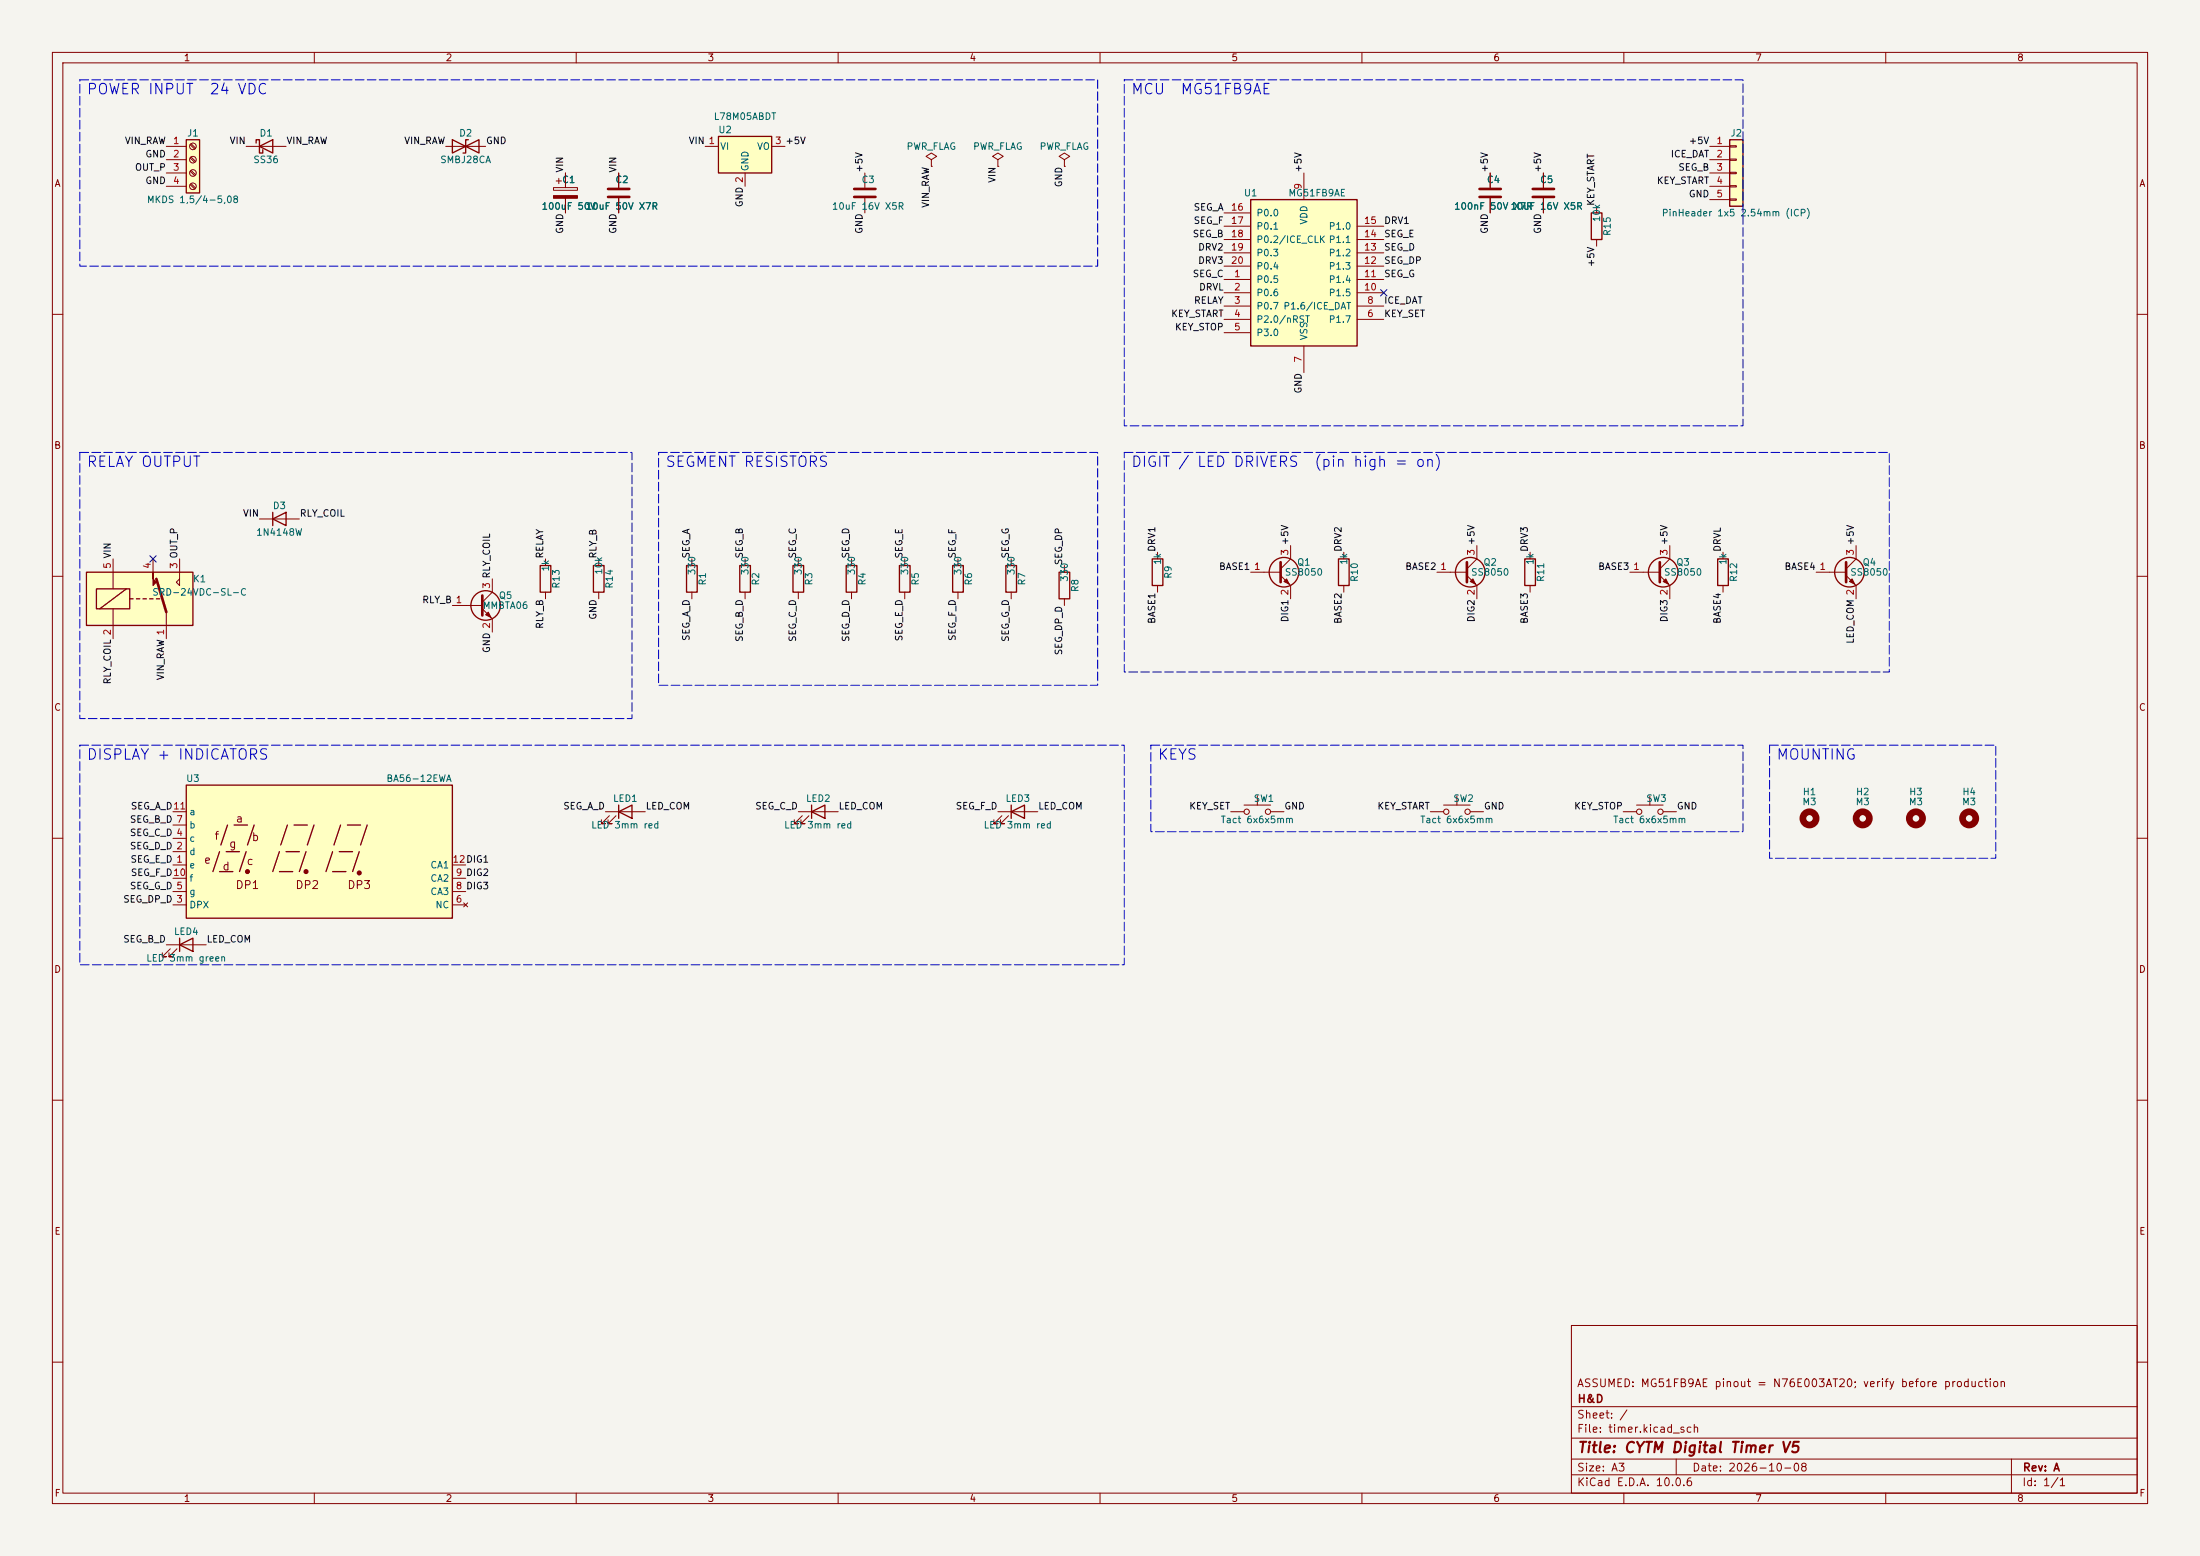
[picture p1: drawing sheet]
<svg xmlns="http://www.w3.org/2000/svg" width="420mm" height="297mm" viewBox="0 0 420 297" stroke-linecap="round" stroke-linejoin="round" font-family="sans-serif">
<path d="M0 0h420v297h-420z" fill="#f5f4ef" stroke="#f5f4ef" stroke-width=".19"/>
<g fill="none" stroke="#840000" stroke-width=".19">
<path d="M10 10h400v277h-400zM12 12h396v273h-396zM60 10v2M110 10v2M160 10v2M210 10v2M260 10v2M310 10v2M360 10v2M47 27.9h7.6M10 60h2M408 60h2"/>
<path d="M49.5 99.1h7.6M10 110h2M346.7 109.2h5.7M352.4 109.9l1.9 1.9v2.5M354.3 104.1v2.6l-1.9 1.9M408 110h2M10 160h2M408 160h2M10 210h2M408 210h2M300 253h108v32h-108zM10 260h2"/>
<path d="M300 278.5h108M300 274.5h108M300 268.5h108M320 278.5v3M384 278.5v6.5M408 260h2M60 285v2M110 285v2M160 285v2M210 285v2M260 285v2M300 281.5h108"/>
<path d="M310 285v2M360 285v2"/>
</g>
<circle cx="345.4" cy="156.2" r="1.27" fill="none" stroke="#840000" stroke-width="1.3"/>
<g fill="none" stroke="#840000" stroke-width=".25">
<path d="M48.9 27.3v-.6h.6v2.5h.7v-.6M49.5 27.9l2.6-1.2v2.5zM52.1 99.1l2.5-1.3v2.5zM52.1 97.8v2.5"/>
<circle cx="353.1" cy="109.2" r="2.82"/>
</g>
<path d="M352.4 107.3v3.8" fill="none" stroke="#840000" stroke-width=".51"/>
<path d="M353.1 111l.5-.5 .5 1z" fill="#840000" stroke="#840000" stroke-width=".19"/>
<path d="M16.5 109.2h20.3v10.2h-20.3z" fill="#ffffc2"/>
<g fill="none" stroke="#840000" stroke-width=".19">
<path d="M190.5 30.5l1-.7-1-.6-1 .6 1 .7v1.3M190.5 31.8h.1M203.2 30.5l1-.7-1-.6-1 .6 1 .7v1.3M203.2 31.8h.1M304.8 39.4v1.2M304.8 45.7v1.3M21.6 106.7v5.7M21.6 116.2v5.7M29.2 106.7v2.5M31.7 116.8v5.1M34.3 106.7v5.1l-.6-.7 .6-.6M86.4 115.6h5.7"/>
<path d="M92.1 116.2l1.9 1.9v2.6M94 110.5v2.5l-1.9 1.9M104.1 106.7v1.3M104.1 113v1.3M292.1 105.4v1.3M292.1 111.8v1.2"/>
</g>
<g fill="none" stroke="#840000" stroke-width=".25">
<path d="M303.8 40.6h2v5.1h-2zM16.5 109.2h20.3v10.2h-20.3zM18.4 112.4h6.4v3.8h-6.4zM24.1 112.4l-5.1 3.8M24.8 114.3h.6M26 114.3h.7M27.3 114.3h.6M28.6 114.3h.6M29.8 114.3h.7M103.1 108h2.1v5h-2.1zM291.1 106.7h2v5.1h-2z"/>
<circle cx="92.7" cy="115.6" r="2.82"/>
</g>
<path d="M29.8 110.5l1.9 6.3M92.1 113.7v3.8" fill="none" stroke="#840000" stroke-width=".51"/>
<g fill="#840000" stroke="#840000" stroke-width=".19">
<path d="M29.2 109.2v1.3l.6 .6-.6 .7z"/>
<path d="M92.7 117.3l.5-.5 .5 1.1z"/>
</g>
<path d="M238.8 38.1h20.3v27.9h-20.3z" fill="#ffffc2"/>
<g fill="none" stroke="#840000" stroke-width=".25">
<path d="M238.8 38.1h20.3v27.9h-20.3z"/>
<circle cx="317.5" cy="109.2" r="2.82"/>
</g>
<g fill="none" stroke="#840000" stroke-width=".19">
<path d="M248.9 33v5.1M233.7 53.3h5.1M233.7 55.9h5.1M233.7 58.4h5.1M233.7 50.8h5.1M233.7 48.3h5.1M233.7 45.7h5.1M233.7 43.2h5.1M233.7 40.6h5.1M259.1 53.3h5.1M259.1 55.9h5.1M259.1 58.4h5.1"/>
<path d="M259.1 50.8h5.1M259.1 48.3h5.1M259.1 45.7h5.1M259.1 43.2h5.1M233.7 61h5.1M233.7 63.5h5.1M248.9 66v5.1M259.1 61h5.1M311.1 109.2h5.8M316.9 109.9l1.9 1.9v2.5M318.8 104.1v2.6l-1.9 1.9"/>
</g>
<path d="M316.9 107.3v3.8" fill="none" stroke="#840000" stroke-width=".51"/>
<path d="M317.5 111l.5-.5 .5 1z" fill="#840000" stroke="#840000" stroke-width=".19"/>
<path d="M35.6 26.7h2.5v10.1h-2.5z" fill="#ffffc2"/>
<path d="M35.6 26.7h2.5v10.1h-2.5zM86.4 26.7v2.5l5-2.5v2.5zM89.4 26.7h-.5v2.5h-.5M327.9 106.7h2v5.1h-2zM34.3 179.1v2.5M34.3 180.3l2.5-1.2v2.5z" fill="none" stroke="#840000" stroke-width=".25"/>
<g fill="none" stroke="#840000" stroke-width=".19">
<path d="M31.7 27.9h3.9M31.7 30.5h3.9M31.7 33h3.9M31.7 35.6h3.9M36.3 27.6l.9 .8M36.3 30.1l.9 .9M36.3 32.7l.9 .8M36.3 35.2l.9 .9M36.5 27.4l.8 .9M36.5 30l.8 .8M36.5 32.5l.8 .9M36.5 35.1l.8 .8"/>
<path d="M85.1 27.9h7.6M118.1 33v2.8M118.1 37.8v2.8M165.1 33v2.8M165.1 37.8v2.8M284.5 33v2.8M284.5 37.8v2.8M328.9 105.4v1.3M328.9 111.8v1.2M31.7 180.3h7.7M32.5 181.1l-1.5 1.5h.7h-.7v-.7M33.8 181.1l-1.5 1.5h.7h-.7v-.7"/>
<circle cx="36.8" cy="27.9" r=".63"/>
<circle cx="36.8" cy="35.6" r=".63"/>
<circle cx="36.8" cy="33" r=".63"/>
<circle cx="36.8" cy="30.5" r=".63"/>
</g>
<path d="M116.1 36.1h4M116.1 37.6h4M163.1 36.1h4M163.1 37.6h4M282.4 36.1h4.1M282.4 37.6h4.1" fill="none" stroke="#840000" stroke-width=".51"/>
<g fill="none" stroke="#840000" stroke-width="1.3">
<circle cx="355.6" cy="156.2" r="1.27"/>
<circle cx="365.8" cy="156.2" r="1.27"/>
</g>
<path d="M137.2 26h10.1v7h-10.1z" fill="#ffffc2"/>
<path d="M137.2 26h10.1v7h-10.1z" fill="none" stroke="#840000" stroke-width=".25"/>
<g fill="none" stroke="#840000" stroke-width=".19">
<path d="M134.6 27.9h2.6M142.2 33v2.6M147.3 27.9h2.6M309.9 154.9h2.5M312.4 153.7h5.1M315 151.9v1.8M317.5 154.9h2.5"/>
<circle cx="312.9" cy="154.9" r=".51"/>
<circle cx="317" cy="154.9" r=".51"/>
</g>
<circle cx="375.9" cy="156.2" r="1.27" fill="none" stroke="#840000" stroke-width="1.3"/>
<path d="M330.2 26.7h2.5v12.7h-2.5z" fill="#ffffc2"/>
<path d="M330.2 26.7h2.5v12.7h-2.5z" fill="none" stroke="#840000" stroke-width=".25"/>
<path d="M294.6 33v2.8M294.6 37.8v2.8M326.4 27.9h3.8M326.4 30.5h3.8M326.4 33h3.8M326.4 35.6h3.8M326.4 38.1h3.8M330.2 27.8h1.3v.3h-1.3zM330.2 30.4h1.3v.2h-1.3zM330.2 32.9h1.3v.2h-1.3zM330.2 35.4h1.3v.3h-1.3zM330.2 38h1.3v.2h-1.3z" fill="none" stroke="#840000" stroke-width=".19"/>
<path d="M292.6 36.1h4.1M292.6 37.6h4.1" fill="none" stroke="#840000" stroke-width=".51"/>
<path d="M35.6 149.9h50.8v25.4h-50.8z" fill="#ffffc2"/>
<g fill="none" stroke="#840000" stroke-width=".25">
<path d="M113.3 108h2v5h-2zM131.1 108h2v5h-2zM141.2 108h2.1v5h-2.1zM151.4 108h2v5h-2zM161.5 108h2.1v5h-2.1zM171.7 108h2v5h-2zM181.9 108h2v5h-2zM192 108h2.1v5h-2.1zM202.2 109.2h2v5.1h-2zM220 106.7h2v5.1h-2zM255.5 106.7h2.1v5.1h-2.1zM35.6 149.9h50.8v25.4h-50.8z"/>
<path d="M43.4 157.5l-1.2 3.8M44.7 157.5h2.5M48.5 157.5l-1.3 3.8M54.9 157.5l-1.3 3.8M56.1 157.5h2.6M59.9 157.5l-1.2 3.8M65 157.5l-1.2 3.8M66.3 157.5h2.5M70.1 157.5l-1.3 3.8M118.1 154.9l2.5-1.2v2.5zM118.1 153.7v2.5M154.9 154.9l2.6-1.2v2.5z"/>
<path d="M154.9 153.7v2.5M193 154.9l2.6-1.2v2.5zM193 153.7v2.5M41.9 162.6l-1.3 3.8M41.9 166.4h2.5M43.2 162.6h2.5M47 162.6l-1.3 3.8M53.3 166.4h2.6M53.3 162.6l-1.2 3.8M54.6 162.6h2.5M58.4 162.6l-1.3 3.8M63.5 166.4h2.5"/>
<path d="M63.5 162.6l-1.3 3.8M64.8 162.6h2.5M68.6 162.6l-1.3 3.8"/>
<circle cx="245.1" cy="109.2" r="2.82"/>
<circle cx="280.7" cy="109.2" r="2.82"/>
</g>
<g fill="#840000" stroke="#840000" stroke-width=".25">
<circle cx="47.2" cy="166.4" r=".36"/>
<circle cx="58.4" cy="166.4" r=".36"/>
<circle cx="68.6" cy="166.6" r=".36"/>
</g>
<g fill="none" stroke="#840000" stroke-width=".19">
<path d="M105.7 35.8h4.5v.5h-4.5zM106.2 34.5h1M106.7 34v1.1M107.9 33v2.8M107.9 37.8v2.8M118.1 33v2.8M118.1 37.8v2.8M177.8 30.5l1-.7-1-.6-1 .6 1 .7v1.3M177.8 31.8h.1M284.5 33v2.8M284.5 37.8v2.8M294.6 33v2.8"/>
<path d="M294.6 37.8v2.8M114.3 106.7v1.3M114.3 113v1.3M132.1 106.7v1.3M132.1 113v1.3M142.2 106.7v1.3M142.2 113v1.3M152.4 106.7v1.3M152.4 113v1.3M162.6 106.7v1.3M162.6 113v1.3M172.7 106.7v1.3"/>
<path d="M172.7 113v1.3M182.9 106.7v1.3M182.9 113v1.3M193 106.7v1.3M193 113v1.3M203.2 108v1.2M203.2 114.3v1.3M221 105.4v1.3M221 111.8v1.2M238.8 109.2h5.7M244.5 109.9l1.9 1.9v2.5M246.4 104.1v2.6l-1.9 1.9"/>
<path d="M256.5 105.4v1.3M256.5 111.8v1.2M274.3 109.2h5.7M280 109.9l1.9 1.9v2.5M281.9 104.1v2.6l-1.9 1.9M33 157.5h2.6M33 154.9h2.6M115.6 154.9h7.6M116.3 155.7l-1.5 1.5h.8h-.8v-.7M117.6 155.7l-1.5 1.5h.7h-.7v-.7M152.4 154.9h7.6M153.2 155.7l-1.6 1.5h.8h-.8v-.7"/>
<path d="M154.4 155.7l-1.5 1.5h.8h-.8v-.7M190.5 154.9h7.6M191.3 155.7l-1.6 1.5h.8h-.8v-.7M192.5 155.7l-1.5 1.5h.8h-.8v-.7M234.9 154.9h2.6M237.5 153.7h5.1M240 151.9v1.8M242.6 154.9h2.5M273 154.9h2.6M275.6 153.7h5.1M278.1 151.9v1.8M280.7 154.9h2.5"/>
<path d="M33 165.1h2.6M33 162.6h2.6M33 172.7h2.6M33 160h2.6M33 170.2h2.6M33 167.6h2.6M86.4 165.1h2.5M86.4 172.7h2.5M86.4 170.2h2.5M86.4 167.6h2.5M88.5 172.3l.8 .8M89.3 172.3l-.8 .8"/>
<circle cx="238" cy="154.9" r=".51"/>
<circle cx="242.1" cy="154.9" r=".51"/>
<circle cx="276.1" cy="154.9" r=".51"/>
<circle cx="280.2" cy="154.9" r=".51"/>
</g>
<g fill="#840000" stroke="#840000" stroke-width=".19">
<path d="M105.7 37.3h4.5v.5h-4.5z"/>
<path d="M280.7 111l.5-.5 .5 1z"/>
<path d="M245.6 110.5l.5 1-1-.5z"/>
</g>
<path d="M244.5 107.3v3.8M280 107.3v3.8" fill="none" stroke="#840000" stroke-width=".51"/>
<path d="M263.6 55.3l1.2 1.2M264.8 55.3l-1.2 1.2M28.6 106.1l1.2 1.2M29.8 106.1l-1.2 1.2" fill="none" stroke="#000084" stroke-width=".19"/>
<path d="M15.2 15.2h194.3v35.6h-194.3zM214.6 15.2h118.1v66.1h-118.1zM15.2 86.4h105.4v50.8h-105.4zM125.7 86.4h83.8v44.4h-83.8zM214.6 86.4h146.1v41.9h-146.1zM15.2 142.2h199.4v42h-199.4zM219.7 142.2h113v16.6h-113zM337.8 142.2h43.2v21.6h-43.2z" fill="none" stroke="#0000c2" stroke-width=".19" stroke-dasharray="1.7 .6"/>
<g font-size="2" fill="#0000c2">
<text x="16.4" y="18.5">POWER INPUT</text>
<text x="39.8" y="18.5">24 VDC</text>
<text x="215.8" y="18.5">MCU</text>
<text x="225.2" y="18.5">MG51FB9AE</text>
<text x="16.4" y="89.6">RELAY OUTPUT</text>
<text x="126.9" y="89.6">SEGMENT RESISTORS</text>
<text x="215.8" y="89.6">DIGIT / LED DRIVERS</text>
<text x="250.8" y="89.6">(pin high = on)</text>
<text x="16.4" y="145.5">DISPLAY + INDICATORS</text>
<text x="220.9" y="145.5">KEYS</text>
<text x="339" y="145.5">MOUNTING</text>
</g>
<text font-size="2" fill="#840000" x="301" y="277.8">Title: CYTM Digital Timer V5</text>
<g font-size="1.5" fill="#840000">
<text x="40.8" y="160.7">f</text>
<text x="44.9" y="157.4">a</text>
<text x="47.9" y="160.9">b</text>
<text x="38.8" y="165.2">e</text>
<text x="42.3" y="166.5">d</text>
<text x="43.6" y="162.2">g</text>
<text x="46.9" y="165.5">c</text>
<text x="44.8" y="170.1">DP1</text>
<text x="56.3" y="170.1">DP2</text>
<text x="66.2" y="170.1">DP3</text>
<text x="300.9" y="265.1">ASSUMED: MG51FB9AE pinout = N76E003AT20; verify before production</text>
<text x="301" y="268.1">H&amp;D</text>
<text x="300.9" y="273.8">File: timer.kicad_sch</text>
<text x="300.9" y="271.1">Sheet: /</text>
<text x="300.9" y="281.2">Size: A3</text>
<text x="322.9" y="281.2">Date: 2026-10-08</text>
<text x="386" y="281.2">Rev: A</text>
<text x="300.9" y="284">KiCad E.D.A. 10.0.6</text>
<text x="385.9" y="284">Id: 1/1</text>
</g>
<g font-size="1.3" fill="#840000">
<text x="35" y="12">1</text>
<text x="85" y="12">2</text>
<text x="135" y="12">3</text>
<text x="185" y="12">4</text>
<text x="235" y="12">5</text>
<text x="285" y="12">6</text>
<text x="335" y="12">7</text>
<text x="385" y="12">8</text>
<text x="10.3" y="36">A</text>
<text x="408.3" y="36">A</text>
<text x="10.2" y="86">B</text>
<text x="408.2" y="86">B</text>
<text x="10.2" y="136">C</text>
<text x="408.2" y="136">C</text>
<text x="10.2" y="186">D</text>
<text x="408.2" y="186">D</text>
<text x="10.3" y="236">E</text>
<text x="408.3" y="236">E</text>
<text x="10.3" y="286">F</text>
<text x="35" y="287">1</text>
<text x="85" y="287">2</text>
<text x="135" y="287">3</text>
<text x="185" y="287">4</text>
<text x="235" y="287">5</text>
<text x="285" y="287">6</text>
<text x="335" y="287">7</text>
<text x="385" y="287">8</text>
<text x="408.3" y="286">F</text>
</g>
<g font-size="1.3" fill="#006464">
<text x="136.2" y="23.2">L78M05ABDT</text>
<text x="35.6" y="26.4">J1</text>
<text x="49.4" y="26.4">D1</text>
<text x="87.5" y="26.4">D2</text>
<text x="137" y="25.7">U2</text>
<text x="137.4" y="28.9">VI</text>
<text x="144.4" y="28.9">VO</text>
<text x="173" y="28.9">PWR_FLAG</text>
<text x="185.7" y="28.9">PWR_FLAG</text>
<text x="198.4" y="28.9">PWR_FLAG</text>
<text x="330.3" y="26.4">J2</text>
<text x="48.3" y="31.4">SS36</text>
<text x="83.9" y="31.4">SMBJ28CA</text>
<text x="107.2" y="35.3">C1</text>
<text x="117.4" y="35.3">C2</text>
<text x="143.2" y="32.8" transform="rotate(-90 143.2 32.8)">GND</text>
<text x="164.4" y="35.3">C3</text>
<text x="283.7" y="35.3">C4</text>
<text x="293.9" y="35.3">C5</text>
<text x="27.9" y="39.1">MKDS 1,5/4-5,08</text>
<text x="103.3" y="40.3">100uF 50V</text>
<text x="111.7" y="40.3">10uF 50V X7R</text>
<text x="158.7" y="40.3">10uF 16V X5R</text>
<text x="237.4" y="37.8">U1</text>
<text x="239.7" y="41.6">P0.0</text>
<text x="245.9" y="37.8">MG51FB9AE</text>
<text x="277.5" y="40.3">100nF 50V 10uF 16V X5R</text>
<text x="288.8" y="40.3">X7R</text>
<text x="317.1" y="41.6">PinHeader 1x5 2.54mm (ICP)</text>
<text x="239.7" y="44.1">P0.1</text>
<text x="239.7" y="46.7">P0.2/ICE_CLK P1.1</text>
<text x="249.9" y="43" transform="rotate(-90 249.9 43)">VDD</text>
<text x="253.5" y="44.1">P1.0</text>
<text x="305.8" y="42.5" transform="rotate(-90 305.8 42.5)">10k</text>
<text x="307.8" y="45.2" transform="rotate(-90 307.8 45.2)">R15</text>
<text x="239.7" y="49.2">P0.3</text>
<text x="239.7" y="51.8">P0.4</text>
<text x="253.5" y="51.8">P1.3</text>
<text x="253.5" y="49.2">P1.2</text>
<text x="239.7" y="54.3">P0.5</text>
<text x="239.7" y="56.8">P0.6</text>
<text x="239.7" y="59.4">P0.7 P1.6/ICE_DAT</text>
<text x="253.5" y="56.8">P1.5</text>
<text x="253.5" y="54.3">P1.4</text>
<text x="239.7" y="61.9">P2.0/nRST</text>
<text x="239.7" y="64.5">P3.0</text>
<text x="249.9" y="65.1" transform="rotate(-90 249.9 65.1)">VSS</text>
<text x="253.5" y="61.9">P1.7</text>
<text x="52" y="97.5">D3</text>
<text x="48.8" y="102.6">1N4148W</text>
<text x="221.9" y="107.9" transform="rotate(-90 221.9 107.9)">1k</text>
<text x="257.5" y="107.9" transform="rotate(-90 257.5 107.9)">1k</text>
<text x="293.1" y="107.9" transform="rotate(-90 293.1 107.9)">1k</text>
<text x="329.9" y="107.9" transform="rotate(-90 329.9 107.9)">1k</text>
<text x="29" y="114">SRD-24VDC-SL-C</text>
<text x="36.7" y="111.5">K1</text>
<text x="105.1" y="109.2" transform="rotate(-90 105.1 109.2)">1k</text>
<text x="107.1" y="112.5" transform="rotate(-90 107.1 112.5)">R13</text>
<text x="115.3" y="109.8" transform="rotate(-90 115.3 109.8)">10k</text>
<text x="117.3" y="112.5" transform="rotate(-90 117.3 112.5)">R14</text>
<text x="133" y="109.9" transform="rotate(-90 133 109.9)">330</text>
<text x="135.1" y="111.9" transform="rotate(-90 135.1 111.9)">R1</text>
<text x="143.2" y="109.9" transform="rotate(-90 143.2 109.9)">330</text>
<text x="145.2" y="111.9" transform="rotate(-90 145.2 111.9)">R2</text>
<text x="153.4" y="109.9" transform="rotate(-90 153.4 109.9)">330</text>
<text x="155.4" y="111.9" transform="rotate(-90 155.4 111.9)">R3</text>
<text x="163.5" y="109.9" transform="rotate(-90 163.5 109.9)">330</text>
<text x="165.6" y="111.9" transform="rotate(-90 165.6 111.9)">R4</text>
<text x="173.7" y="109.9" transform="rotate(-90 173.7 109.9)">330</text>
<text x="175.7" y="111.9" transform="rotate(-90 175.7 111.9)">R5</text>
<text x="183.8" y="109.9" transform="rotate(-90 183.8 109.9)">330</text>
<text x="185.9" y="111.9" transform="rotate(-90 185.9 111.9)">R6</text>
<text x="194" y="109.9" transform="rotate(-90 194 109.9)">330</text>
<text x="196" y="111.9" transform="rotate(-90 196 111.9)">R7</text>
<text x="204.2" y="111.2" transform="rotate(-90 204.2 111.2)">330</text>
<text x="206.2" y="113.1" transform="rotate(-90 206.2 113.1)">R8</text>
<text x="224" y="110.6" transform="rotate(-90 224 110.6)">R9</text>
<text x="245.2" y="110.2">SS8050</text>
<text x="247.5" y="108.3">Q1</text>
<text x="259.5" y="111.2" transform="rotate(-90 259.5 111.2)">R10</text>
<text x="280.7" y="110.2">SS8050</text>
<text x="283.1" y="108.3">Q2</text>
<text x="295.1" y="111.2" transform="rotate(-90 295.1 111.2)">R11</text>
<text x="317.6" y="110.2">SS8050</text>
<text x="319.9" y="108.3">Q3</text>
<text x="331.9" y="111.2" transform="rotate(-90 331.9 111.2)">R12</text>
<text x="353.1" y="110.2">SS8050</text>
<text x="355.5" y="108.3">Q4</text>
<text x="92.1" y="116.5">MMBTA06</text>
<text x="95.1" y="114.6">Q5</text>
<text x="35.4" y="149.6">U3</text>
<text x="73.7" y="149.6">BA56-12EWA</text>
<text x="36" y="155.9">a</text>
<text x="116.9" y="153.4">LED1</text>
<text x="153.8" y="153.4">LED2</text>
<text x="191.9" y="153.4">LED3</text>
<text x="239.2" y="153.4">SW1</text>
<text x="277.3" y="153.4">SW2</text>
<text x="314.2" y="153.4">SW3</text>
<text x="344" y="154">M3</text>
<text x="344" y="152.1">H1</text>
<text x="354.1" y="154">M3</text>
<text x="354.2" y="152.1">H2</text>
<text x="364.3" y="154">M3</text>
<text x="364.4" y="152.1">H3</text>
<text x="374.5" y="154">M3</text>
<text x="374.5" y="152.1">H4</text>
<text x="36" y="161">c</text>
<text x="36" y="158.4">b</text>
<text x="112.8" y="158.4">LED 3mm red</text>
<text x="149.6" y="158.4">LED 3mm red</text>
<text x="187.7" y="158.4">LED 3mm red</text>
<text x="232.9" y="157.4">Tact 6x6x5mm</text>
<text x="271" y="157.4">Tact 6x6x5mm</text>
<text x="307.8" y="157.4">Tact 6x6x5mm</text>
<text x="36" y="166.1">e</text>
<text x="36" y="163.5">d</text>
<text x="82.1" y="166.1">CA1</text>
<text x="36" y="173.7">DPX</text>
<text x="36" y="171.1">g</text>
<text x="36" y="168.6">f</text>
<text x="82.1" y="171.1">CA3</text>
<text x="82.1" y="168.6">CA2</text>
<text x="83" y="173.7">NC</text>
<text x="33.1" y="178.8">LED4</text>
<text x="27.8" y="183.8">LED 3mm green</text>
</g>
<g font-size="1.3" fill="#0f0f0f">
<text x="23.7" y="27.8">VIN_RAW</text>
<text x="43.7" y="27.8">VIN</text>
<text x="54.6" y="27.8">VIN_RAW</text>
<text x="77.1" y="27.8">VIN_RAW</text>
<text x="92.7" y="27.8">GND</text>
<text x="131.4" y="27.8">VIN 1</text>
<text x="322.3" y="27.8">+5V</text>
<text x="25.7" y="32.9">OUT_P</text>
<text x="27.7" y="30.4">GND</text>
<text x="27.7" y="35.4">GND</text>
<text x="107.8" y="33" transform="rotate(-90 107.8 33)">VIN</text>
<text x="118" y="33" transform="rotate(-90 118 33)">VIN</text>
<text x="165" y="33" transform="rotate(-90 165 33)">+5V</text>
<text x="190.4" y="35" transform="rotate(-90 190.4 35)">VIN</text>
<text x="203.1" y="35.8" transform="rotate(-90 203.1 35.8)">GND</text>
<text x="248.8" y="33" transform="rotate(-90 248.8 33)">+5V</text>
<text x="284.4" y="33" transform="rotate(-90 284.4 33)">+5V</text>
<text x="294.5" y="33" transform="rotate(-90 294.5 33)">+5V</text>
<text x="316.2" y="35.4">KEY_START</text>
<text x="318.8" y="30.4">ICE_DAT</text>
<text x="320.3" y="32.9">SEG_B</text>
<text x="142.1" y="39.7" transform="rotate(-90 142.1 39.7)">GND 2</text>
<text x="177.7" y="39.8" transform="rotate(-90 177.7 39.8)">VIN_RAW</text>
<text x="227.8" y="40.5">SEG_A</text>
<text x="304.7" y="39.4" transform="rotate(-90 304.7 39.4)">KEY_START</text>
<text x="322.3" y="38">GND</text>
<text x="107.8" y="44.7" transform="rotate(-90 107.8 44.7)">GND</text>
<text x="118" y="44.7" transform="rotate(-90 118 44.7)">GND</text>
<text x="165" y="44.7" transform="rotate(-90 165 44.7)">GND</text>
<text x="227.6" y="45.6">SEG_B</text>
<text x="227.8" y="43.1">SEG_F</text>
<text x="264.1" y="43.1">DRV1</text>
<text x="264.1" y="45.6">SEG_E</text>
<text x="284.4" y="44.7" transform="rotate(-90 284.4 44.7)">GND</text>
<text x="294.5" y="44.7" transform="rotate(-90 294.5 44.7)">GND</text>
<text x="227.6" y="53.2">SEG_C</text>
<text x="228.6" y="48.1">DRV2</text>
<text x="228.6" y="50.7">DRV3</text>
<text x="264.1" y="48.1">SEG_D</text>
<text x="264.1" y="50.7">SEG_DP</text>
<text x="264.1" y="53.2">SEG_G</text>
<text x="304.7" y="51.1" transform="rotate(-90 304.7 51.1)">+5V</text>
<text x="227.8" y="58.3">RELAY</text>
<text x="228.8" y="55.8">DRVL</text>
<text x="264.1" y="58.3">ICE_DAT</text>
<text x="223.5" y="60.8">KEY_START</text>
<text x="224.2" y="63.4">KEY_STOP</text>
<text x="264.1" y="60.8">KEY_SET</text>
<text x="248.8" y="75.2" transform="rotate(-90 248.8 75.2)">GND</text>
<text x="46.3" y="98.9">VIN</text>
<text x="57.1" y="98.9">RLY_COIL</text>
<text x="104" y="106.7" transform="rotate(-90 104 106.7)">RELAY</text>
<text x="114.2" y="106.7" transform="rotate(-90 114.2 106.7)">RLY_B</text>
<text x="132" y="106.7" transform="rotate(-90 132 106.7)">SEG_A</text>
<text x="142.1" y="106.7" transform="rotate(-90 142.1 106.7)">SEG_B</text>
<text x="152.3" y="106.7" transform="rotate(-90 152.3 106.7)">SEG_C</text>
<text x="162.4" y="106.7" transform="rotate(-90 162.4 106.7)">SEG_D</text>
<text x="172.6" y="106.7" transform="rotate(-90 172.6 106.7)">SEG_E</text>
<text x="182.8" y="106.7" transform="rotate(-90 182.8 106.7)">SEG_F</text>
<text x="192.9" y="106.7" transform="rotate(-90 192.9 106.7)">SEG_G</text>
<text x="203.1" y="108" transform="rotate(-90 203.1 108)">SEG_DP</text>
<text x="220.9" y="105.4" transform="rotate(-90 220.9 105.4)">DRV1</text>
<text x="256.4" y="105.4" transform="rotate(-90 256.4 105.4)">DRV2</text>
<text x="292" y="105.4" transform="rotate(-90 292 105.4)">DRV3</text>
<text x="328.8" y="105.4" transform="rotate(-90 328.8 105.4)">DRVL</text>
<text x="232.6" y="109.1">BASE1</text>
<text x="268.2" y="109.1">BASE2</text>
<text x="305" y="109.1">BASE3</text>
<text x="340.6" y="109.1">BASE4</text>
<text x="80.5" y="115.4">RLY_B 1</text>
<text x="114.2" y="118.4" transform="rotate(-90 114.2 118.4)">GND</text>
<text x="220.9" y="119.2" transform="rotate(-90 220.9 119.2)">BASE1</text>
<text x="246.3" y="118.9" transform="rotate(-90 246.3 118.9)">DIG1</text>
<text x="256.4" y="119.2" transform="rotate(-90 256.4 119.2)">BASE2</text>
<text x="281.8" y="118.9" transform="rotate(-90 281.8 118.9)">DIG2</text>
<text x="292" y="119.2" transform="rotate(-90 292 119.2)">BASE3</text>
<text x="318.6" y="118.9" transform="rotate(-90 318.6 118.9)">DIG3</text>
<text x="328.8" y="119.2" transform="rotate(-90 328.8 119.2)">BASE4</text>
<text x="93.9" y="124.7" transform="rotate(-90 93.9 124.7)">GND 2</text>
<text x="104" y="120.2" transform="rotate(-90 104 120.2)">RLY_B</text>
<text x="132" y="122.4" transform="rotate(-90 132 122.4)">SEG_A_D</text>
<text x="142.1" y="122.6" transform="rotate(-90 142.1 122.6)">SEG_B_D</text>
<text x="152.3" y="122.6" transform="rotate(-90 152.3 122.6)">SEG_C_D</text>
<text x="162.4" y="122.6" transform="rotate(-90 162.4 122.6)">SEG_D_D</text>
<text x="172.6" y="122.5" transform="rotate(-90 172.6 122.5)">SEG_E_D</text>
<text x="182.8" y="122.4" transform="rotate(-90 182.8 122.4)">SEG_F_D</text>
<text x="192.9" y="122.6" transform="rotate(-90 192.9 122.6)">SEG_G_D</text>
<text x="203.1" y="125.2" transform="rotate(-90 203.1 125.2)">SEG_DP_D</text>
<text x="354.2" y="123" transform="rotate(-90 354.2 123)">LED_COM 2</text>
<text x="21.5" y="130.7" transform="rotate(-90 21.5 130.7)">RLY_COIL 2</text>
<text x="31.6" y="129.9" transform="rotate(-90 31.6 129.9)">VIN_RAW 1</text>
<text x="24.9" y="154.8">SEG_A_D11</text>
<text x="107.4" y="154.8">SEG_A_D</text>
<text x="123.2" y="154.8">LED_COM</text>
<text x="144.1" y="154.8">SEG_C_D</text>
<text x="160" y="154.8">LED_COM</text>
<text x="182.4" y="154.8">SEG_F_D</text>
<text x="198.1" y="154.8">LED_COM</text>
<text x="226.9" y="154.8">KEY_SET</text>
<text x="245.1" y="154.8">GND</text>
<text x="262.8" y="154.8">KEY_START</text>
<text x="283.2" y="154.8">GND</text>
<text x="300.4" y="154.8">KEY_STOP</text>
<text x="320" y="154.8">GND</text>
<text x="24.7" y="159.9">SEG_C_D 4</text>
<text x="24.7" y="157.4">SEG_B_D 7</text>
<text x="24.7" y="162.4">SEG_D_D 2</text>
<text x="24.8" y="165">SEG_E_D 1</text>
<text x="24.9" y="167.5">SEG_F_D10</text>
<text x="23.4" y="172.6">SEG_DP_D 3</text>
<text x="24.7" y="170.1">SEG_G_D 5</text>
<text x="23.4" y="180.2">SEG_B_D</text>
<text x="39.3" y="180.2">LED_COM</text>
</g>
<g font-size="1.3" fill="#a90000">
<text x="32.9" y="27.8">1</text>
<text x="147.9" y="27.8">3 +5V</text>
<text x="327.6" y="27.8">1</text>
<text x="32.9" y="30.3">2</text>
<text x="32.9" y="32.9">3</text>
<text x="32.9" y="35.4">4</text>
<text x="327.6" y="30.3">2</text>
<text x="327.6" y="32.9">3</text>
<text x="327.6" y="35.4">4</text>
<text x="234.9" y="40.5">16</text>
<text x="248.8" y="36.3" transform="rotate(-90 248.8 36.3)">9</text>
<text x="327.6" y="38">5</text>
<text x="234.9" y="43">17</text>
<text x="234.9" y="45.6">18</text>
<text x="260.3" y="45.6">14</text>
<text x="260.3" y="43">15</text>
<text x="234.9" y="48.1">19</text>
<text x="234.9" y="50.7">20</text>
<text x="235.5" y="53.2">1</text>
<text x="260.3" y="53.2">11</text>
<text x="260.3" y="50.7">12</text>
<text x="260.3" y="48.1">13</text>
<text x="235.5" y="55.7">2</text>
<text x="235.5" y="58.3">3</text>
<text x="260.3" y="55.7">10</text>
<text x="260.9" y="58.3">8</text>
<text x="235.5" y="60.8">4</text>
<text x="235.5" y="63.4">5</text>
<text x="260.9" y="60.8">6</text>
<text x="248.8" y="69.3" transform="rotate(-90 248.8 69.3)">7</text>
<text x="246.2" y="106.1" transform="rotate(-90 246.2 106.1)">3 +5V</text>
<text x="281.8" y="106.1" transform="rotate(-90 281.8 106.1)">3 +5V</text>
<text x="318.6" y="106.1" transform="rotate(-90 318.6 106.1)">3 +5V</text>
<text x="354.2" y="106.1" transform="rotate(-90 354.2 106.1)">3 +5V</text>
<text x="21.5" y="108.7" transform="rotate(-90 21.5 108.7)">5 VIN</text>
<text x="29.1" y="108.7" transform="rotate(-90 29.1 108.7)">4</text>
<text x="34.2" y="108.7" transform="rotate(-90 34.2 108.7)">3 OUT_P</text>
<text x="93.8" y="112.5" transform="rotate(-90 93.8 112.5)">3 RLY_COIL</text>
<text x="239.3" y="109.1">1</text>
<text x="246.2" y="113.8" transform="rotate(-90 246.2 113.8)">2</text>
<text x="274.9" y="109.1">1</text>
<text x="281.8" y="113.8" transform="rotate(-90 281.8 113.8)">2</text>
<text x="311.7" y="109.1">1</text>
<text x="318.6" y="113.8" transform="rotate(-90 318.6 113.8)">2</text>
<text x="347.2" y="109.1">1</text>
<text x="86.3" y="165">12DIG1</text>
<text x="86.9" y="167.5">9 DIG2</text>
<text x="86.9" y="172.6">6</text>
<text x="86.9" y="170">8 DIG3</text>
</g>
</svg>
